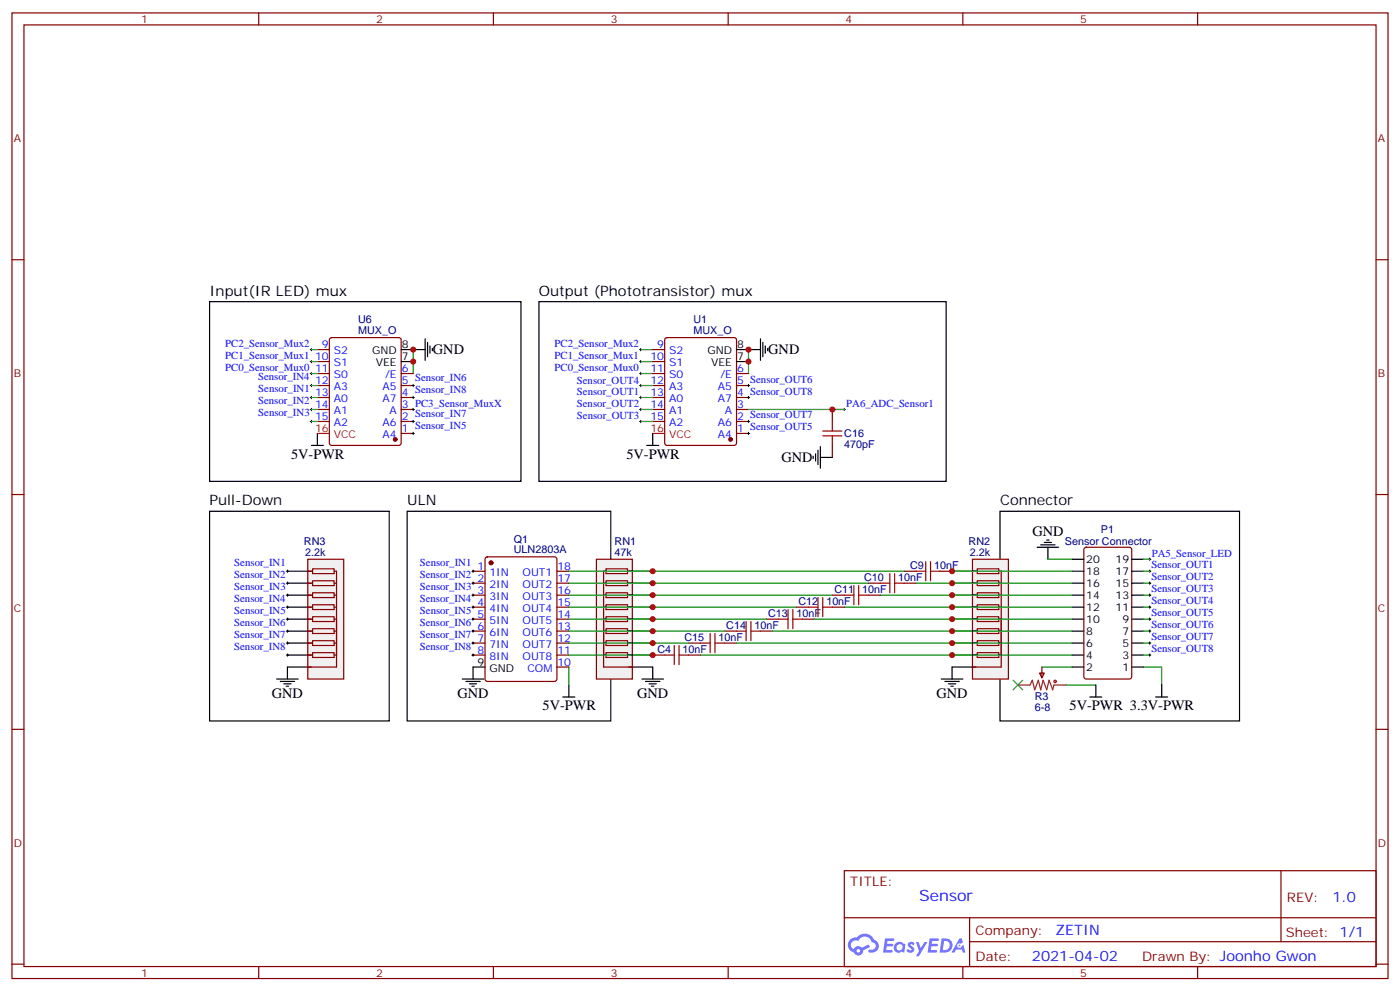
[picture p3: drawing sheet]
<svg xmlns="http://www.w3.org/2000/svg" width="412mm" height="292mm" viewBox="0 0 412 292" stroke-linecap="round" stroke-linejoin="round" font-family="sans-serif">
<g fill="none" stroke="#870000" stroke-width=".35">
<path d="M3.5 3.8h405.4v284.3h-405.4zM7.1 7.3h398.2v277.3h-398.2zM76.2 3.8v3.5M145.3 3.8v3.5M214.5 3.8v3.5M283.6 3.8v3.5M352.8 3.8v3.5M3.5 76.5h3.6M405.3 76.5h3.6M3.5 145.6h3.6M405.3 145.6h3.6M3.5 214.8h3.6"/>
<path d="M405.3 214.8h3.6M248.7 256.4h156.6v28.2h-156.6zM377.3 256.4v20.9M248.7 270.2h156.5M285.6 277.3h119.6M285.6 270.2v14.2M3.5 283.9h3.6M76.2 284.6v3.5M145.3 284.6v3.5M214.5 284.6v3.5M283.6 284.6v3.5M352.8 284.6v3.5"/>
<path d="M405.3 283.9h3.6"/>
</g>
<g fill="#5487ff">
<path d="M267.7 277.6a1.22 1.22 0 0 1 1.7 .2l-.4 .6a.47 .47 0 0 0-.3-.4 .47 .47 0 0 0-.5 .2l.1 .2a1.14 1.14 0 0 1 .8 1.8 1.14 1.14 0 0 1-1.9 0l-.2-.2 .5-.6 .7 .5a.29 .29 0 0 0 .3-.3 .29 .29 0 0 0-.2-.3 1.04 1.04 0 0 1-.6-1.7z"/>
<path d="M260.7 276.3h2.4l.3 .2-.2 .5-1.8 .1-.1 .8h1.5l.3 .4-.3 .4h-1.6l-.2 1.1h1.7l.2 .3-.2 .3-2.6 .1z"/>
<path d="M273.8 276.3h2.4l.3 .2-.1 .5-1.8 .1-.2 .8h1.6l.3 .4-.4 .4h-1.6l-.1 1.1h1.7l.2 .3-.2 .3-2.6 .1z"/>
<path d="M282.6 276.3h.7l.3 1.3-.6 .3a.69 .69 0 0 0-1 .3 .69 .69 0 0 0 .4 .9 .69 .69 0 0 0 .9-.6l.5-.2 .6 2.2h-.8l-.2-.9h-1.8l-.5 .9h-.8z"/>
<path d="M269.8 277.4h.8l.6 1.8 1.1-1.8h.9l-2.6 4.2h-.8l.9-1.5z"/>
<path d="M277.4 276.3l-.6 4.2h1.3a2.11 2.11 0 0 0 2.5-2.1 2.11 2.11 0 0 0-2.5-2.1zM278.1 277.1a1.39 1.39 0 0 1 1.7 1.4 1.39 1.39 0 0 1-1.8 1.3h-.3z"/>
<path d="M263.7 277.9a1.54 1.54 0 0 0-.1 2.2 1.54 1.54 0 0 0 2.2 .1l.6 .3 .3-2.3-.2-.3h-.4a1.49 1.49 0 0 0-2.4 0zM264 278.9a.94 .94 0 0 1 1.8 0 .94 .94 0 0 1-1.8 0z"/>
<path d="M250.4 276.7a2.18 2.18 0 0 0 1.1 3.7 1.44 1.44 0 0 0 1.6 .9 1.44 1.44 0 0 0 1.2-1.4l2-1.1-.5-.7-1.9 1a1.47 1.47 0 0 0-2.4 .4 1.39 1.39 0 0 1-.7-1.9 1.39 1.39 0 0 1 2-.5 2.12 2.12 0 0 1 2.2-1.3 2.12 2.12 0 0 1 1.9 1.7 1.14 1.14 0 0 1 1.1 1.4 1.14 1.14 0 0 1-1.7 .7 .43 .43 0 0 0-.5 .4 .43 .43 0 0 0 .4 .5 1.98 1.98 0 0 0 2.5-1.2 1.98 1.98 0 0 0-1.2-2.6 3.1 3.1 0 0 0-5.3-.6l-.9 .1zM252.3 280a.55 .55 0 0 1 1.1 0 .55 .55 0 0 1-1.1 0z"/>
<circle cx="282.6" cy="278.4" r=".26"/>
</g>
<g fill="none" stroke="#000" stroke-width=".35">
<path d="M61.7 88.8h91.8v52.9h-91.8zM125.2 99.8v6.3M158.7 88.8h120v52.9h-120zM224 99.8v6.3M118.2 102.9h7M118.2 106.5h3.5M125.9 100.8v4.3M126.6 101.9v2.1M127.4 102.6v.7M217 102.9h7M217 106.5h3.5M224.7 100.8v4.3"/>
<path d="M225.4 101.9v2.1M226.1 102.6v.7M91.7 131.2h3.5M93.5 127.6v3.6M190.5 131.2h3.5M192.3 127.6v3.6M119.9 150.6h60v61.7h-60zM294.6 150.6h70.5v61.7h-70.5zM315.7 178.8h3.6M315.7 175.3h3.6M315.7 171.7h3.6M315.7 168.2h3.6"/>
<path d="M315.7 164.7h3.6M333.4 178.8h3.5M333.4 175.3h3.5M333.4 171.7h3.5M333.4 168.2h3.5M333.4 164.7h3.5M136.2 200h6.3M142.9 196.4h-3.6v3.6M315.7 196.4h3.6M315.7 192.9h3.6M315.7 189.4h3.6M315.7 185.8h3.6"/>
<path d="M315.7 182.3h3.6M333.4 196.4h3.5M333.4 192.9h3.5M333.4 189.4h3.5M333.4 185.8h3.5M333.4 182.3h3.5M137.2 200.7h4.3M138.3 201.4h2.1M139 202.1h.7M165.8 205.2h3.5M167.6 201.7v3.5M321 205.2h3.6"/>
<path d="M322.8 201.7v3.5M340.4 205.2h3.6M342.2 201.7v3.5"/>
</g>
<g fill="none" stroke="#008700" stroke-width=".35">
<path d="M91.7 110h1.8M91.7 106.5h1.8M91.7 102.9h1.8M91.7 117.1h1.8M91.7 113.5h1.8M121.7 102.9v7.1M188.7 110h3.6M188.7 106.5h3.6M188.7 102.9h3.6M188.7 117.1h3.6M188.7 113.5h3.6M220.5 102.9v7.1"/>
<path d="M91.7 124.1h1.8M91.7 120.6h1.8M188.7 124.1h3.6M188.7 120.6h3.6M336.9 178.8h1.8M336.9 175.3h1.8M336.9 171.7h1.8M336.9 168.2h1.8M167.6 196.4v5.3M306.9 196.4h8.8M336.9 196.4h5.3v5.3M336.9 192.9h1.8"/>
<path d="M336.9 189.4h1.8M336.9 185.8h1.8M336.9 182.3h1.8M314 201.7h8.8"/>
</g>
<g fill="none" stroke="#870000" stroke-width=".35">
<path d="M97.2 99.6l.5-.2h19.8l.6 .4 .1 30.7-.5 .6-20 .1-.6-.5-.1-30.6zM196 99.6l.5-.2h19.8l.6 .4 .1 30.7-.5 .6-20 .1-.7-.5v-30.6zM93.5 117.1h3.5M93.5 113.5h3.5M93.5 110h3.5M93.5 102.9h3.5M93.5 106.5h3.5M118.2 117.1h3.5M118.2 113.5h3.5M118.2 110h3.5M192.3 117.1h3.5M192.3 113.5h3.5"/>
<path d="M192.3 110h3.5M192.3 102.9h3.5M192.3 106.5h3.5M217 117.1h3.5M217 113.5h3.5M217 110h3.5M93.5 124.1h3.5M93.5 120.6h3.5M118.2 127.6h3.5M118.2 124.1h3.5M118.2 120.6h3.5M192.3 124.1h3.5"/>
<path d="M192.3 120.6h3.5M217 127.6h3.5M217 124.1h3.5M217 120.6h3.5M139.3 168.2h3.6M139.3 171.7h3.6M139.3 175.3h3.6M139.3 178.8h3.6M143.1 164.2l.5-.2h19.7l.7 .4v35.6l-.4 .6-20 .1-.7-.5v-35.5zM164 168.2h3.6M164 171.7h3.6M164 175.3h3.6"/>
<path d="M164 178.8h3.6M319.5 161.4l.5-.3h12.7l.6 .5 .1 37.6-.5 .7-12.9 .1-.7-.5v-37.6zM139.3 182.3h3.6M139.3 185.8h3.6M139.3 189.4h3.6M139.3 192.9h3.6M164 182.3h3.6M164 185.8h3.6M164 189.4h3.6M164 192.9h3.6M164 196.4h3.6M306.2 198.2h1.4l-.7 1.4z"/>
<path d="M306.9 196.4v3.2"/>
</g>
<g fill="#870000" stroke="#870000" stroke-width=".35">
<circle cx="116.4" cy="129.4" r=".53"/>
<circle cx="144.6" cy="165.7" r=".53"/>
<circle cx="215.2" cy="129.4" r=".53"/>
</g>
<path d="M93.5 127.6h3.5M192.3 127.6h3.5" fill="none" stroke="#f00" stroke-width=".35"/>
<path d="M298.4 200.3l2.9 2.8M301.3 200.3l-2.9 2.8" fill="none" stroke="#3c3" stroke-width=".35"/>
<path d="M299.9 201.7h3.5l.7-1.4 .7 2.8 1.1-2.8 .7 2.8 .7-2.8 1 2.8 .7-2.8 1.1 2.8 .3-1.4h3.6" fill="none" stroke="#8c2424" stroke-width=".35"/>
<circle cx="310.8" cy="200.7" r=".35" fill="none" stroke="#a10000" stroke-width=".35"/>
<g fill="none" stroke="#000" stroke-width=".29">
<path d="M91.4 106.5h.7M91.4 110h.7M91.4 102.9h.7M91.4 117.1h.7M91.4 113.5h.7M91.7 102.6v.7M91.7 106.1v.7M91.7 109.6v.7M91.7 113.2v.7M91.7 116.7v.7M121.4 117.1h.7M121.4 113.5h.7"/>
<path d="M121.7 113.2v.7M121.7 116.7v.7M188.4 106.5h.7M188.4 110h.7M188.4 102.9h.7M188.4 117.1h.7M188.4 113.5h.7M188.7 102.6v.7M188.7 106.1v.7M188.7 109.6v.7M188.7 113.2v.7M188.7 116.7v.7"/>
<path d="M220.1 117.1h.7M220.1 113.5h.7M220.5 113.2v.7M220.5 116.7v.7M91.4 120.6h.7M91.4 124.1h.7M91.7 120.2v.7M91.7 123.8v.7M121.4 120.6h.7M121.4 124.1h.7M121.4 127.6h.7M121.7 120.2v.7"/>
<path d="M121.7 123.8v.7M121.7 127.3v.7M188.4 120.6h.7M188.4 124.1h.7M188.7 120.2v.7M188.7 123.8v.7M220.1 124.1h.7M220.1 127.6h.7M220.5 123.8v.7M220.5 127.3v.7M248.4 120.6h.7M248.7 120.2v.7"/>
<path d="M84.3 168.2h.7M84.3 171.7h.7M84.3 175.3h.7M84.3 178.8h.7M84.7 167.9v.7M84.7 171.4v.7M84.7 174.9v.7M84.7 178.4v.7M139 168.2h.7M139 171.7h.7M139 175.3h.7M139 178.8h.7"/>
<path d="M139.3 167.9v.7M139.3 171.4v.7M139.3 174.9v.7M139.3 178.4v.7M338.3 168.2h.7M338.3 171.7h.7M338.3 175.3h.7M338.3 178.8h.7M338.7 167.9v.7M338.7 171.4v.7M338.7 174.9v.7M338.7 178.4v.7"/>
<path d="M84.3 182.3h.7M84.3 189.4h.7M84.3 192.9h.7M84.3 185.8h.7M84.7 182v.7M84.7 185.5v.7M84.7 189v.7M84.7 192.5v.8M139 182.3h.7M139 189.4h.7M139 192.9h.7M139 185.8h.7"/>
<path d="M139.3 182v.7M139.3 185.5v.7M139.3 189v.7M139.3 192.5v.8M338.3 182.3h.7M338.3 189.4h.7M338.3 192.9h.7M338.3 185.8h.7M338.7 182v.7M338.7 185.5v.7M338.7 189v.7M338.7 192.5v.8"/>
</g>
<path d="M90.7 164.7h10.5v35.3h-10.5z" fill="#f0f0f0" stroke="#870000" stroke-width=".35"/>
<g fill="none" stroke="#000" stroke-width=".35">
<path d="M61.7 150.6h53v61.7h-53zM84.7 178.8h7M84.7 175.3h7M84.7 171.7h7M84.7 168.2h7M81.5 200h6.3M84.7 192.9h7M84.7 189.4h7M84.7 185.8h7M84.7 182.3h7M91.7 196.4h-7v3.6M82.5 200.7h4.3"/>
<path d="M83.6 201.4h2.1M84.3 202.1h.7"/>
</g>
<g fill="none" stroke="#870000" stroke-width=".35">
<path d="M90.7 178.8h1.4M90.7 175.3h1.4M90.7 171.7h1.4M90.7 168.2h1.4M92.1 178.1h6.3v1.4h-6.3zM92.1 174.6h6.3v1.4h-6.3zM92.1 171h6.3v1.4h-6.3zM92.1 167.5h6.3v1.4h-6.3zM98.4 168.2h.7v28.2h-8.4M98.4 178.8h.7M98.4 175.3h.7M98.4 171.7h.7"/>
<path d="M90.7 192.9h1.4M90.7 189.4h1.4M90.7 185.8h1.4M90.7 182.3h1.4M92.1 192.2h6.3v1.4h-6.3zM92.1 188.7h6.3v1.4h-6.3zM92.1 185.1h6.3v1.4h-6.3zM92.1 181.6h6.3v1.4h-6.3zM98.4 192.9h.7M98.4 189.4h.7M98.4 185.8h.7M98.4 182.3h.7"/>
</g>
<path d="M286.5 164.7h10.5v35.3h-10.5z" fill="#f0f0f0" stroke="#870000" stroke-width=".35"/>
<path d="M280.5 178.8h7M280.5 175.3h7M280.5 171.7h7M280.5 168.2h7M280.5 196.4h7M280.5 192.9h7M280.5 189.4h7M280.5 185.8h7M280.5 182.3h7" fill="none" stroke="#000" stroke-width=".35"/>
<g fill="none" stroke="#870000" stroke-width=".35">
<path d="M286.5 178.8h1.4M286.5 175.3h1.4M286.5 171.7h1.4M286.5 168.2h1.4M287.9 178.1h6.3v1.4h-6.3zM287.9 174.6h6.3v1.4h-6.3zM287.9 171h6.3v1.4h-6.3zM287.9 167.5h6.3v1.4h-6.3zM294.2 168.2h.7v28.2h-8.4M294.2 178.8h.7M294.2 175.3h.7M294.2 171.7h.7"/>
<path d="M286.5 192.9h1.4M286.5 189.4h1.4M286.5 185.8h1.4M286.5 182.3h1.4M287.9 192.2h6.3v1.4h-6.3zM287.9 188.7h6.3v1.4h-6.3zM287.9 185.1h6.3v1.4h-6.3zM287.9 181.6h6.3v1.4h-6.3zM294.2 192.9h.7M294.2 189.4h.7M294.2 185.8h.7M294.2 182.3h.7"/>
</g>
<path d="M175.7 164.7h10.6v35.3h-10.6z" fill="#f0f0f0" stroke="#870000" stroke-width=".35"/>
<g fill="none" stroke="#000" stroke-width=".35">
<path d="M239.5 134.3v.7M240.2 133.6v2.1M240.9 132.6v4.2M241.7 134.7h3.5M241.7 131.5v6.4M307.6 159.7h2.1M308.3 159h.7M185.2 178.8h7.1M185.2 175.3h7.1M185.2 171.7h7.1M185.2 168.2h7.1M305.5 161.1h6.4"/>
<path d="M306.6 160.4h4.2M308.7 161.1v3.6M185.2 196.4h7.1v3.6M185.2 192.9h7.1M185.2 189.4h7.1M185.2 185.8h7.1M185.2 182.3h7.1M189.1 200h6.3M277.3 200h6.3M280.5 196.4v3.6M190.1 200.7h4.3M191.2 201.4h2.1"/>
<path d="M191.9 202.1h.7M278.3 200.7h4.3M279.4 201.4h2.1M280.1 202.1h.7"/>
</g>
<g fill="none" stroke="#870000" stroke-width=".35">
<path d="M245.2 120.6v3.5M245.2 131.2v3.5M177.8 178.8h.7M177.8 175.3h.7M177.8 171.7h.7M178.5 178.1h6.4v1.4h-6.4zM178.5 174.6h6.4v1.4h-6.4zM178.5 171h6.4v1.4h-6.4zM178.5 167.5h6.4v1.4h-6.4zM178.5 168.2h-.7v28.2h8.5M184.9 178.8h1.4M184.9 175.3h1.4"/>
<path d="M184.9 171.7h1.4M184.9 168.2h1.4M234.6 178.8h3.5M245.2 178.8h3.5M245.2 175.3h3.5M255.8 175.3h3.5M255.8 171.7h3.5M266.3 171.7h3.6M266.3 168.2h3.6M276.9 168.2h3.6M177.8 192.9h.7M177.8 189.4h.7"/>
<path d="M177.8 185.8h.7M177.8 182.3h.7M178.5 192.2h6.4v1.4h-6.4zM178.5 188.7h6.4v1.4h-6.4zM178.5 185.1h6.4v1.4h-6.4zM178.5 181.6h6.4v1.4h-6.4zM184.9 192.9h1.4M184.9 189.4h1.4M184.9 185.8h1.4M184.9 182.3h1.4M192.3 192.9h3.5M202.8 192.9h3.6"/>
<path d="M202.8 189.4h3.6M213.4 189.4h3.6M213.4 185.8h3.6M224 185.8h3.5M225.8 182.3h3.5M236.4 182.3h3.5"/>
</g>
<g fill="none" stroke="#a10000" stroke-width=".35">
<path d="M242.4 126.9h5.6M242.4 128.3h5.6M245.2 124.1v2.8M245.2 128.3v2.9M232.1 179.5v5.6M233.5 179.5v5.6M238.1 178.8h2.8M240.9 176v5.6M242.4 178.8h2.8M242.4 176v5.6M248.7 175.3h2.8M251.5 172.4v5.7"/>
<path d="M252.9 175.3h2.9M252.9 172.4v5.7M259.3 171.7h2.8M262.1 168.9v5.7M263.5 171.7h2.8M263.5 168.9v5.7M269.9 168.2h2.8M272.7 165.4v5.6M274.1 168.2h2.8M274.1 165.4v5.6M195.8 192.9h2.8M198.6 190.1v5.6"/>
<path d="M200 192.9h2.8M200 190.1v5.6M206.4 189.4h2.8M209.2 186.5v5.7M210.6 189.4h2.8M210.6 186.5v5.7M217 185.8h2.8M219.8 183v5.7M221.2 185.8h2.8M221.2 183v5.7M229.3 182.3h2.8M233.5 182.3h2.9"/>
</g>
<g fill="none" stroke="#008700" stroke-width=".35">
<path d="M220.5 120.6h28.2M167.6 178.8h67M167.6 175.3h77.6M167.6 171.7h88.2M167.6 168.2h98.7M248.7 178.8h67M259.3 175.3h56.4M269.9 171.7h45.8M280.5 168.2h35.2M308.7 164.7h7M336.9 164.7h1.8M167.6 189.4h35.2"/>
<path d="M167.6 185.8h45.8M167.6 182.3h58.2M167.6 192.9h24.7M206.4 192.9h109.3M217 189.4h98.7M227.5 185.8h88.2M239.9 182.3h75.8"/>
</g>
<path d="M338.3 164.7h.7M338.7 164.3v.7" fill="none" stroke="#000" stroke-width=".29"/>
<g fill="#c00">
<circle cx="121.7" cy="102.9" r=".88"/>
<circle cx="121.7" cy="106.5" r=".88"/>
<circle cx="220.5" cy="102.9" r=".88"/>
<circle cx="220.5" cy="106.5" r=".88"/>
<circle cx="192.3" cy="168.2" r=".88"/>
<circle cx="192.3" cy="171.7" r=".88"/>
<circle cx="192.3" cy="175.3" r=".88"/>
<circle cx="192.3" cy="182.3" r=".88"/>
<circle cx="192.3" cy="185.8" r=".88"/>
<circle cx="192.3" cy="189.4" r=".88"/>
<circle cx="192.3" cy="178.8" r=".88"/>
<circle cx="280.5" cy="168.2" r=".88"/>
<circle cx="280.5" cy="171.7" r=".88"/>
<circle cx="280.5" cy="175.3" r=".88"/>
<circle cx="280.5" cy="178.8" r=".88"/>
<circle cx="280.5" cy="185.8" r=".88"/>
<circle cx="280.5" cy="189.4" r=".88"/>
<circle cx="280.5" cy="192.9" r=".88"/>
<circle cx="280.5" cy="182.3" r=".88"/>
<circle cx="192.3" cy="192.9" r=".88"/>
<circle cx="245.2" cy="120.6" r=".88"/>
</g>
<text font-size="4.6" fill="#00f" x="270.8" y="265.4">Sensor</text>
<g font-size="4.2">
<text x="61.7" y="87.1">Input(IR LED) mux</text>
<text x="158.7" y="87.1">Output (Phototransistor) mux</text>
<text x="127.5" y="104.4">GND</text>
<text x="226.3" y="104.4">GND</text>
<text x="85.7" y="135.1">5V-PWR</text>
<text x="184.5" y="135.1">5V-PWR</text>
<text x="230.2" y="136.1">GND</text>
<text x="61.7" y="148.8">Pull-Down</text>
<text x="119.9" y="148.8">ULN</text>
<text x="294.6" y="148.8">Connector</text>
<text x="304.1" y="157.9">GND</text>
<text x="80.1" y="205.6">GND</text>
<text x="134.8" y="205.6">GND</text>
<text x="159.8" y="209.2">5V-PWR</text>
<text x="187.7" y="205.6">GND</text>
<text x="275.9" y="205.6">GND</text>
<text x="315" y="209.2">5V-PWR 3.3V-PWR</text>
</g>
<g font-size="4.2" fill="#00f">
<text x="392.5" y="265.7">1.0</text>
<text x="310.9" y="275.2">ZETIN</text>
<text x="304" y="283">2021-04-02</text>
</g>
<g font-size="3.9" fill="#800">
<text x="250.5" y="261">TITLE:</text>
<text x="379.1" y="265.7">REV:</text>
<text x="287.4" y="275.2">Company:</text>
<text x="378.7" y="275.8">Sheet: 1/1</text>
<text x="287.4" y="282.9">Date:</text>
<text x="336.4" y="282.9">Drawn By: Joonho Gwon</text>
</g>
<g font-size="3.2" fill="#800">
<text x="41.6" y="6.8">1</text>
<text x="110.8" y="6.8">2</text>
<text x="179.9" y="6.8">3</text>
<text x="249.1" y="6.8">4</text>
<text x="318.2" y="6.8">5</text>
<text x="4.1" y="41.9">A</text>
<text x="405.9" y="41.9">A</text>
<text x="4.1" y="111.1">B</text>
<text x="405.9" y="111.1">B</text>
<text x="4.1" y="180.2">C</text>
<text x="405.9" y="180.2">C</text>
<text x="4.1" y="249.3">D</text>
<text x="405.9" y="249.3">D</text>
<text x="41.6" y="287.6">1</text>
<text x="110.8" y="287.6">2</text>
<text x="179.9" y="287.6">3</text>
<text x="249.1" y="287.6">4</text>
<text x="318.2" y="287.6">5</text>
</g>
<g font-size="3.2" fill="#000080">
<text x="105.5" y="95.2">U6</text>
<text x="204.3" y="95.2">U1</text>
<text x="105.5" y="98.4">MUX_O</text>
<text x="204.3" y="98.4">MUX_O</text>
<text x="248.7" y="131.9">470pF</text>
<text x="248.7" y="128.7">C16</text>
<text x="89.5" y="160.5">RN3</text>
<text x="151.4" y="159.8">Q1</text>
<text x="181" y="160.5">RN1</text>
<text x="285.3" y="160.5">RN2</text>
<text x="313.7" y="160.6">Sensor Connector</text>
<text x="324.3" y="156.9">P1</text>
<text x="89.9" y="163.6">2.2k</text>
<text x="151.4" y="162.9">ULN2803A</text>
<text x="181" y="163.6">47k</text>
<text x="268.1" y="167.6">C9</text>
<text x="275.2" y="167.6">10nF</text>
<text x="285.7" y="163.6">2.2k</text>
<text x="254.5" y="171.1">C10</text>
<text x="264.6" y="171.1">10nF</text>
<text x="235.2" y="178.2">C12</text>
<text x="243.4" y="178.2">10nF</text>
<text x="245.8" y="174.6">C11</text>
<text x="254" y="174.7">10nF</text>
<text x="213.9" y="185.2">C14</text>
<text x="222.2" y="185.3">10nF</text>
<text x="226.3" y="181.7">C13</text>
<text x="234.6" y="181.7">10nF</text>
<text x="201.6" y="188.7">C15</text>
<text x="211.7" y="188.8">10nF</text>
<text x="193.7" y="192.3">C4</text>
<text x="201.1" y="192.3">10nF</text>
<text x="304.8" y="209.3">6-8</text>
<text x="304.8" y="206.1">R3</text>
</g>
<g font-size="3.2" fill="#00f">
<text x="66.3" y="105.6">PC1_Sensor_Mux1</text>
<text x="66.3" y="102.3">PC2_Sensor_Mux2</text>
<text x="92.8" y="106.1">10</text>
<text x="94.8" y="102.6">9</text>
<text x="98.3" y="104.4">S2</text>
<text x="98.3" y="107.9">S1</text>
<text x="163.4" y="102.3">PC2_Sensor_Mux2</text>
<text x="163.4" y="105.6">PC1_Sensor_Mux1</text>
<text x="191.6" y="106.1">10</text>
<text x="193.6" y="102.6">9</text>
<text x="197.1" y="104.4">S2</text>
<text x="197.1" y="107.9">S1</text>
<text x="66.3" y="109.1">PC0_Sensor_Mux0</text>
<text x="76" y="112">Sensor_IN4</text>
<text x="92.8" y="109.6">11</text>
<text x="92.8" y="113.2">12</text>
<text x="98.3" y="111.4">S0</text>
<text x="113.4" y="111.4">/E</text>
<text x="118.4" y="113.2">5</text>
<text x="118.4" y="109.6">6</text>
<text x="122.3" y="112.3">Sensor_IN6</text>
<text x="163.4" y="109.1">PC0_Sensor_Mux0</text>
<text x="169.9" y="112.9">Sensor_OUT4</text>
<text x="191.6" y="109.6">11</text>
<text x="191.6" y="113.2">12</text>
<text x="197.1" y="111.4">S0</text>
<text x="212.2" y="111.4">/E</text>
<text x="217.1" y="113.2">5 Sensor_OUT6</text>
<text x="217.1" y="109.6">6</text>
<text x="76" y="119.1">Sensor_IN2</text>
<text x="76.1" y="115.6">Sensor_IN1</text>
<text x="92.8" y="116.7">13</text>
<text x="98.3" y="114.9">A3</text>
<text x="98.3" y="118.5">A0</text>
<text x="112.7" y="118.5">A7</text>
<text x="112.7" y="114.9">A5</text>
<text x="118.4" y="116.7">4</text>
<text x="122.3" y="115.8">Sensor_IN8</text>
<text x="169.9" y="120">Sensor_OUT2</text>
<text x="169.9" y="116.4">Sensor_OUT1</text>
<text x="191.6" y="116.7">13</text>
<text x="197.1" y="114.9">A3</text>
<text x="197.1" y="118.5">A0</text>
<text x="211.5" y="118.5">A7</text>
<text x="211.5" y="114.9">A5</text>
<text x="217.1" y="116.7">4 Sensor_OUT8</text>
<text x="249.3" y="119.9">PA6_ADC_Sensor1</text>
<text x="76.1" y="122.6">Sensor_IN3</text>
<text x="92.8" y="120.2">14</text>
<text x="92.8" y="123.8">15</text>
<text x="98.3" y="122">A1</text>
<text x="98.3" y="125.5">A2</text>
<text x="112.7" y="125.5">A6</text>
<text x="114.7" y="122">A</text>
<text x="118.4" y="123.8">2</text>
<text x="118.4" y="120.2">3 PC3_Sensor_MuxX</text>
<text x="122.3" y="122.8">Sensor_IN7</text>
<text x="170" y="123.5">Sensor_OUT3</text>
<text x="191.6" y="120.2">14</text>
<text x="191.6" y="123.8">15</text>
<text x="197.1" y="122">A1</text>
<text x="197.1" y="125.5">A2</text>
<text x="211.5" y="125.5">A6</text>
<text x="213.5" y="122">A</text>
<text x="217.1" y="123.8">2 Sensor_OUT7</text>
<text x="217.1" y="120.2">3</text>
<text x="112.7" y="129">A4</text>
<text x="118.4" y="127.3">1</text>
<text x="122.3" y="126.4">Sensor_IN5</text>
<text x="211.5" y="129">A4</text>
<text x="217.1" y="127.3">1 Sensor_OUT5</text>
<text x="69" y="166.7">Sensor_IN1</text>
<text x="123.7" y="166.7">Sensor_IN1</text>
<text x="140.7" y="167.9">1</text>
<text x="164.2" y="167.9">18</text>
<text x="339.2" y="167.3">Sensor_OUT1</text>
<text x="339.3" y="164">PA5_Sensor_LED</text>
<text x="69" y="170.2">Sensor_IN2</text>
<text x="69" y="173.8">Sensor_IN3</text>
<text x="123.7" y="170.2">Sensor_IN2</text>
<text x="123.7" y="173.8">Sensor_IN3</text>
<text x="140.7" y="171.4">2</text>
<text x="144.2" y="169.6">1IN</text>
<text x="144.2" y="173.1">2IN</text>
<text x="153.9" y="173.1">OUT2</text>
<text x="153.9" y="169.6">OUT1</text>
<text x="164.2" y="171.4">17</text>
<text x="339.2" y="170.9">Sensor_OUT2</text>
<text x="69" y="177.3">Sensor_IN4</text>
<text x="123.7" y="177.3">Sensor_IN4</text>
<text x="140.7" y="174.9">3</text>
<text x="140.7" y="178.4">4</text>
<text x="144.2" y="176.7">3IN</text>
<text x="153.9" y="176.7">OUT3</text>
<text x="164.2" y="178.4">15</text>
<text x="164.2" y="174.9">16</text>
<text x="339.2" y="174.4">Sensor_OUT3</text>
<text x="339.2" y="177.9">Sensor_OUT4</text>
<text x="69" y="184.3">Sensor_IN6</text>
<text x="69" y="180.8">Sensor_IN5</text>
<text x="123.7" y="184.3">Sensor_IN6</text>
<text x="123.7" y="180.8">Sensor_IN5</text>
<text x="140.7" y="182">5</text>
<text x="140.7" y="185.5">6</text>
<text x="144.2" y="180.2">4IN</text>
<text x="144.2" y="183.7">5IN</text>
<text x="153.9" y="183.7">OUT5</text>
<text x="153.9" y="180.2">OUT4</text>
<text x="164.2" y="185.5">13</text>
<text x="164.2" y="182">14</text>
<text x="339.2" y="181.4">Sensor_OUT5</text>
<text x="339.2" y="185">Sensor_OUT6</text>
<text x="69" y="191.4">Sensor_IN8</text>
<text x="69" y="187.9">Sensor_IN7</text>
<text x="123.7" y="187.9">Sensor_IN7</text>
<text x="123.7" y="191.4">Sensor_IN8</text>
<text x="140.7" y="189">7</text>
<text x="144.2" y="187.3">6IN</text>
<text x="144.2" y="190.8">7IN</text>
<text x="153.9" y="190.8">OUT7</text>
<text x="153.9" y="187.3">OUT6</text>
<text x="164.2" y="189">12</text>
<text x="339.2" y="188.5">Sensor_OUT7</text>
<text x="140.7" y="192.5">8</text>
<text x="144.2" y="194.3">8IN</text>
<text x="153.9" y="194.3">OUT8</text>
<text x="155.3" y="197.8">COM</text>
<text x="164.2" y="196.1">10</text>
<text x="164.2" y="192.5">11</text>
<text x="339.2" y="192">Sensor_OUT8</text>
</g>
<g font-size="3.2">
<text x="109.6" y="104.4">GND</text>
<text x="110.7" y="107.9">VEE</text>
<text x="118.4" y="106.1">7</text>
<text x="118.4" y="102.6">8</text>
<text x="208.4" y="104.4">GND</text>
<text x="209.5" y="107.9">VEE</text>
<text x="217.1" y="106.1">7</text>
<text x="217.1" y="102.6">8</text>
<text x="320" y="165.7">20</text>
<text x="328.6" y="165.7">19</text>
<text x="320" y="172.8">16</text>
<text x="320" y="169.3">18</text>
<text x="328.6" y="172.8">15</text>
<text x="328.6" y="169.3">17</text>
<text x="320" y="179.8">12</text>
<text x="320" y="176.3">14</text>
<text x="328.6" y="179.8">11</text>
<text x="328.6" y="176.3">13</text>
<text x="320" y="183.4">10</text>
<text x="330.7" y="183.4">9</text>
<text x="320" y="190.4">6</text>
<text x="320" y="186.9">8</text>
<text x="330.7" y="190.4">5</text>
<text x="330.7" y="186.9">7</text>
<text x="140.7" y="196.1">9</text>
<text x="144.2" y="197.8">GND</text>
<text x="320" y="197.5">2</text>
<text x="320" y="194">4</text>
<text x="330.7" y="197.5">1</text>
<text x="330.7" y="194">3</text>
</g>
<g font-size="3.2" fill="#f00">
<text x="92.8" y="127.3">16</text>
<text x="98.3" y="129">VCC</text>
<text x="191.6" y="127.3">16</text>
<text x="197.1" y="129">VCC</text>
</g>
</svg>
